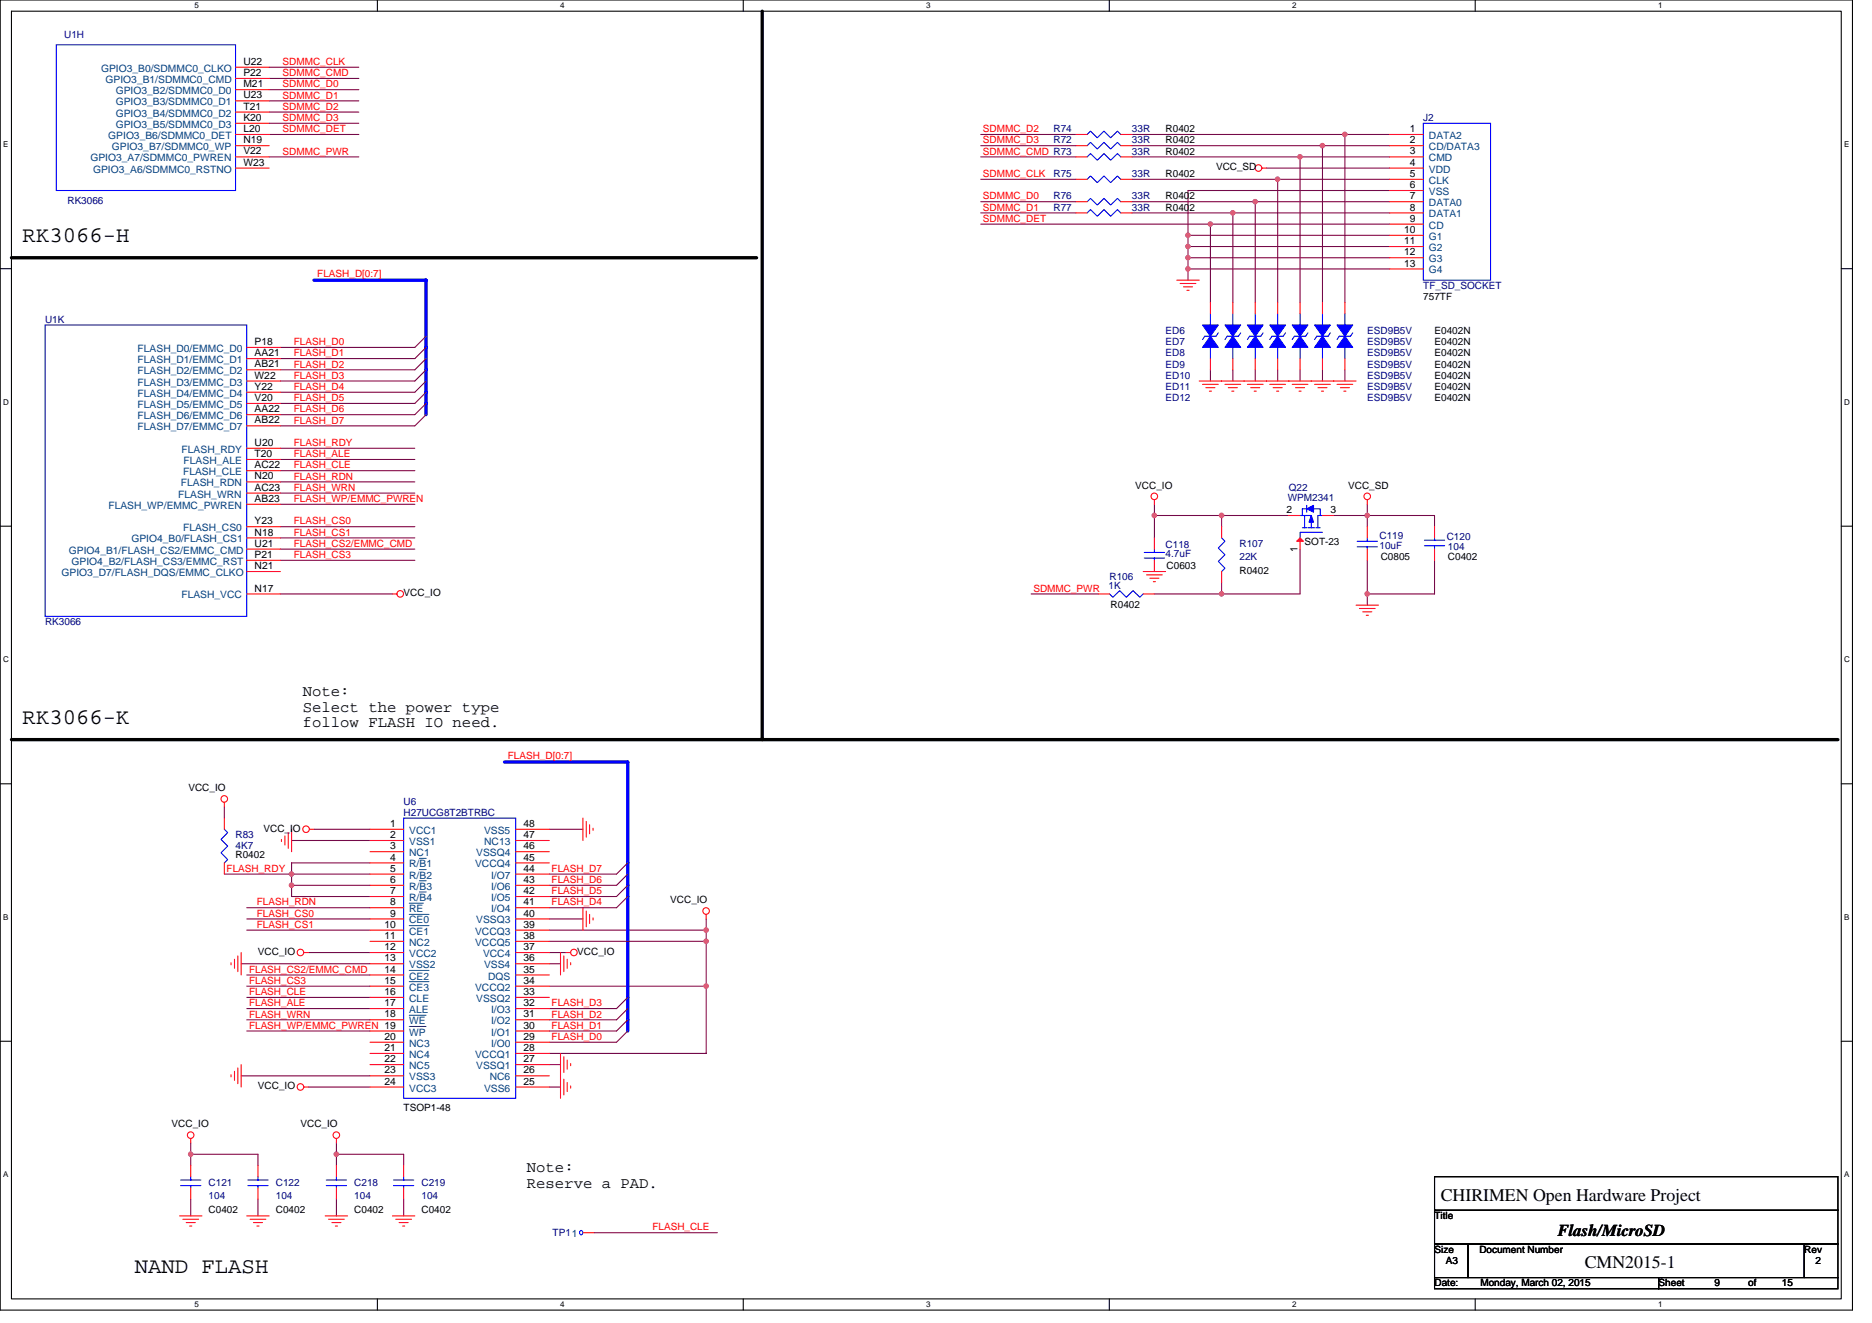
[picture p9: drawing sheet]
<svg xmlns="http://www.w3.org/2000/svg" width="297mm" height="210mm" viewBox="0 0 297 210" stroke-linecap="round" stroke-linejoin="round" font-family="sans-serif">
<path d="M0 0h293.9v207.9h-293.9zM1.8 1.8h290.4v204.3h-290.4z" fill="none" stroke="#000" stroke-width=".17"/>
<g fill="#fff">
<path d="M30.8 .2h.7v1.4h-.7z"/>
<path d="M30.8 206.3h.7v1.4h-.7z"/>
</g>
<path d="M59.9 0v1.8M59.9 206.1v1.8" fill="none" stroke="#000" stroke-width=".17"/>
<g fill="#fff">
<path d="M88.9 .2h.7v1.4h-.7z"/>
<path d="M88.9 206.3h.7v1.4h-.7z"/>
</g>
<path d="M117.9 0v1.8M117.9 206.1v1.8" fill="none" stroke="#000" stroke-width=".17"/>
<g fill="#fff">
<path d="M147 .2h.7v1.4h-.7z"/>
<path d="M147 206.3h.7v1.4h-.7z"/>
</g>
<path d="M176 0v1.8M176 206.1v1.8" fill="none" stroke="#000" stroke-width=".17"/>
<g fill="#fff">
<path d="M205 .2h.7v1.4h-.7z"/>
<path d="M205 206.3h.7v1.4h-.7z"/>
</g>
<path d="M234.1 0v1.8M234.1 206.1v1.8" fill="none" stroke="#000" stroke-width=".17"/>
<g fill="#fff">
<path d="M263.1 .2h.7v1.4h-.7z"/>
<path d="M263.1 206.3h.7v1.4h-.7z"/>
<path d="M.5 22.2h.8v1.4h-.8z"/>
<path d="M292.6 22.2h.9v1.4h-.9z"/>
<path d="M.5 63.1h.9v1.4h-.9z"/>
<path d="M292.6 63.1h.9v1.4h-.9z"/>
</g>
<path d="M0 42.6h1.8M292.2 42.6h1.7" fill="none" stroke="#000" stroke-width=".17"/>
<g fill="#fff">
<path d="M.5 103.9h.9v1.4h-.9z"/>
<path d="M292.6 103.9h.9v1.4h-.9z"/>
</g>
<path d="M0 83.5h1.8M292.2 83.5h1.7" fill="none" stroke="#000" stroke-width=".17"/>
<g fill="#fff">
<path d="M.5 144.8h.8v1.4h-.8z"/>
<path d="M292.6 144.8h.9v1.4h-.9z"/>
</g>
<path d="M0 124.4h1.8M292.2 124.4h1.7" fill="none" stroke="#000" stroke-width=".17"/>
<g fill="#fff">
<path d="M.5 185.6h.8v1.4h-.8z"/>
<path d="M292.6 185.6h.9v1.4h-.9z"/>
</g>
<path d="M0 165.2h1.8M292.2 165.2h1.7M227.6 186.7h64v5.3h-64zM227.6 192h64v5.4h-64zM227.6 197.4h5.4v5.3h-5.4zM233 197.4h53.3v5.3h-53.3zM286.3 197.4h5.3v5.3h-5.3zM227.6 202.7h35.6v1.8h-35.6zM263.2 202.7h28.4v1.8h-28.4z" fill="none" stroke="#000" stroke-width=".17"/>
<path d="M120.9 1.8v115.5M1.8 40.9h118.3M1.8 117.3h289.8" fill="none" stroke="#000" stroke-width=".53"/>
<g fill="none" stroke="#800040" stroke-width=".17">
<path d="M42.7 16h14.2M42.7 19.6h14.2M42.7 17.8h14.2M42.7 12.4h14.2M42.7 10.7h14.2M42.7 14.2h14.2M42.7 21.3h14.2M42.7 24.9h14.2M155.6 24.9h15.1M155.6 23.1h15.1M155.6 21.3h15.1M155.6 33.8h15.1"/>
<path d="M155.6 32h15.1M155.6 28.4h15.1M179.6 33.8h40.9M179.6 24.9h40.9M179.6 21.3h40.9M179.6 28.4h23.1v19.6M188.5 39.1h32M188.5 37.3h32M192.1 35.6v12.4M195.6 33.8v14.2M199.2 32v16M201 26.7h19.5"/>
<path d="M202.7 28.4h17.8M206.3 24.9v23.1M209.8 23.1v24.9M213.4 21.3v26.7M220.5 23.1h-40.9M220.5 32h-40.9M220.5 35.6h-64.9M220.5 30.2h-32v14.2M67.6 53.3l-1.8 1.8h-21.3M67.6 55.1l-1.8 1.8h-21.3M67.6 56.9l-1.8 1.8h-21.3M67.6 58.7l-1.8 1.8h-21.3"/>
<path d="M188.5 40.9h32M188.5 42.7h32M192.1 58.7v1.8M195.6 58.7v1.8M199.2 58.7v1.8M202.7 58.7v1.8M206.3 58.7v1.8M209.8 58.7v1.8M213.4 58.7v1.8M44.5 76.5h21.3M44.5 71.1h21.3M44.5 78.2h21.3"/>
<path d="M44.5 74.7h21.3M44.5 72.9h21.3M67.6 60.5l-1.8 1.7h-21.3M67.6 62.2l-1.8 1.8h-21.3M67.6 64l-1.8 1.8h-21.3M67.6 65.8l-1.8 1.8h-21.3M44.5 94.2h17.8M44.5 80h21.3M44.5 83.6h21.3M44.5 85.3h21.3M44.5 87.1h21.3M44.5 88.9h21.3"/>
<path d="M163.6 94.2h10.7M183.2 81.8h10.6v1.8M183.2 80v5.3M193.8 81.8h10.7M193.8 92.5v1.7h-10.6M206.3 87.1v7.1h-12.5M211.6 81.8h16v1.8M217 80v3.6M217 88.9v7.1M227.6 88.9v5.3h-10.6M35.6 138.7h10.7v3.5h12.4M35.6 128v1.8"/>
<path d="M46.3 133.4h12.4M49.8 131.6h8.9M58.7 136.9h-12.4v1.8h12.4M87.2 131.6h5.3M99.6 136.9l-1.8 1.8h-10.6M99.6 138.7l-1.8 1.8h-10.6M38.3 152.9h20.4M39.2 154.7h19.5M39.2 147.6h19.5M39.2 156.5h19.5M39.2 144h19.5M39.2 145.8h19.5"/>
<path d="M39.2 158.2h19.5M46.3 140.5h12.4M48.9 151.1h9.8M87.2 156.5h24.9M87.2 145.8h5.3M87.2 152.9h1.7M87.2 151.1h2.6M87.2 147.6h24.9M87.2 149.4h24.9M99.6 140.5l-1.8 1.7h-10.6M99.6 142.2l-1.8 1.8h-10.6M99.6 158.2l-1.8 1.8h-10.6"/>
<path d="M112.1 145.8v21.3h-24.9M38.3 170.7h20.4M39.2 161.8h19.5M39.2 160h19.5M39.2 163.6h19.5M48.9 172.5h9.8M87.2 172.5h1.7M87.2 168.9h1.7M99.6 163.6l-1.8 1.8h-10.6M99.6 160l-1.8 1.8h-10.6M99.6 161.8l-1.8 1.8h-10.6M30.3 190.2v2.7"/>
<path d="M30.3 183.1h10.6v1.8M30.3 181.4v3.5M40.9 190.2v2.7M53.4 183.1h10.6v1.8M53.4 181.4v3.5M53.4 190.2v2.7M64 190.2v2.7M94.3 195.6h19.5"/>
</g>
<g fill="#f0f" stroke="#f0f" stroke-width=".17">
<circle cx="188.5" cy="39.1" r=".35"/>
<circle cx="192.1" cy="35.5" r=".35"/>
<circle cx="199.2" cy="32" r=".35"/>
<circle cx="202.7" cy="28.4" r=".35"/>
<circle cx="206.3" cy="24.9" r=".35"/>
<circle cx="209.8" cy="23.1" r=".35"/>
<circle cx="188.5" cy="37.3" r=".35"/>
<circle cx="188.5" cy="42.7" r=".35"/>
<circle cx="188.5" cy="40.9" r=".35"/>
<circle cx="112" cy="147.6" r=".35"/>
<circle cx="46.3" cy="138.7" r=".35"/>
<circle cx="46.3" cy="140.4" r=".35"/>
<circle cx="216.9" cy="94.2" r=".35"/>
<circle cx="216.9" cy="81.8" r=".35"/>
<circle cx="193.8" cy="81.8" r=".35"/>
<circle cx="193.8" cy="94.2" r=".35"/>
<circle cx="195.6" cy="33.8" r=".35"/>
<circle cx="213.4" cy="21.3" r=".35"/>
<circle cx="112" cy="149.3" r=".35"/>
<circle cx="30.3" cy="183.1" r=".35"/>
<circle cx="53.4" cy="183.1" r=".35"/>
<circle cx="112" cy="156.5" r=".35"/>
<circle cx="183.2" cy="81.8" r=".35"/>
</g>
<path d="M49.8 44.4h17.8v21.4M80 120.9h19.6v42.7" fill="none" stroke="#00f" stroke-width=".53"/>
<g fill="none" stroke="#f00" stroke-width=".17">
<path d="M37.4 10.7h5.3M37.4 12.4h5.3M37.4 14.2h5.3M37.4 16h5.3M37.4 17.8h5.3M37.4 19.6h5.3M37.4 23.1h5.3M37.4 24.9h5.3M37.4 21.3h5.3M37.4 26.7h5.3M170.7 33.8h1.8M170.7 23.1h1.8"/>
<path d="M170.7 24.9h1.8M170.7 21.3h1.8M170.7 28.4h1.8M170.7 32h1.8M177.8 33.8h1.8M177.8 23.1h1.8M177.8 24.9h1.8M177.8 21.3h1.8M177.8 28.4h1.8M177.8 32h1.8M200.2 26.7h.8M220.5 33.8h5.3"/>
<path d="M220.5 23.1h5.3M220.5 24.9h5.3M220.5 21.3h5.3M220.5 26.7h5.3M220.5 28.4h5.3M220.5 30.2h5.3M220.5 32h5.3M220.5 35.6h5.3M220.5 37.3h5.3M220.5 39.1h5.3M39.2 55.1h5.3M39.2 56.9h5.3"/>
<path d="M39.2 58.7h5.3M186.7 44.4h3.6M187.3 45h2.5M187.8 45.5h1.4M188.3 46.1h.4M192.1 48v1.8M192.1 56.9v1.8M195.6 48v1.8M195.6 56.9v1.8M199.2 48v1.8M199.2 56.9v1.8M202.7 48v1.8"/>
<path d="M202.7 56.9v1.8M206.3 48v1.8M206.3 56.9v1.8M209.8 48v1.8M209.8 56.9v1.8M213.4 48v1.8M213.4 56.9v1.8M220.5 40.9h5.3M220.5 42.7h5.3M39.2 60.5h5.3M39.2 62.2h5.3M39.2 64h5.3"/>
<path d="M39.2 65.8h5.3M39.2 67.6h5.3M39.2 71.1h5.3M39.2 72.9h5.3M39.2 74.7h5.3M39.2 76.5h5.3M39.2 78.2h5.3M183.2 79.3v.7M190.3 60.5h24.9M190.8 61h2.5M191.3 61.5h1.5M191.9 62.1h.3"/>
<path d="M194.4 61h2.5M194.9 61.5h1.4M195.4 62.1h.4M197.9 61h2.5M198.5 61.5h1.4M199 62.1h.3M201.5 61h2.5M202 61.5h1.5M202.6 62.1h.3M205 61h2.5M205.6 61.5h1.4M206.1 62.1h.4"/>
<path d="M208.6 61h2.5M209.1 61.5h1.5M209.7 62.1h.3M212.1 61h2.5M212.7 61.5h1.4M213.2 62.1h.4M217 79.3v.7M39.2 94.2h5.3M39.2 80h5.3M39.2 83.6h5.3M39.2 85.3h5.3M39.2 87.1h5.3"/>
<path d="M39.2 88.9h5.3M39.2 90.7h5.3M62.3 94.2h.7M174.3 94.2h1.8M181.4 90.7h3.6M181.4 94.2h1.8M181.9 91.2h2.5M182.5 91.7h1.4M183 92.3h.3M183.2 85.3v1.8M183.2 88.9v1.8M193.8 83.6v1.7"/>
<path d="M193.8 90.7v1.8M204.5 81.8h1.8M206.3 85.3v1.8M209.8 81.8h1.8M215.2 96h3.5M215.7 96.5h2.5M216.2 97.1h1.5M216.8 97.6h.3M217 83.6v1.7M217 87.1v1.8M227.6 83.6v1.7M227.6 87.1v1.8"/>
<path d="M35.6 127.3v.7M35.6 129.8v1.8M35.6 136.9v1.8M44.7 133.2v.3M45.2 132.6v1.5M45.7 132.1v2.5M46.3 131.6v3.5M49.1 131.6h.7M58.7 131.6h5.3M58.7 133.3h5.3M58.7 135.1h5.3M58.7 136.9h5.3"/>
<path d="M58.7 138.7h5.3M81.8 131.6h5.4M81.8 133.3h5.4M81.8 135.1h5.4M81.8 136.9h5.4M81.8 138.7h5.4M92.5 129.8v3.5M93 130.3v2.5M93.6 130.9v1.4M94.1 131.4v.3M36.7 152.7v.4M37.2 152.2v1.4"/>
<path d="M37.7 151.7v2.5M38.3 151.1v3.6M48.2 151.1h.7M58.7 140.5h5.3M58.7 142.2h5.3M58.7 144h5.3M58.7 145.8h5.3M58.7 147.6h5.3M58.7 149.4h5.3M58.7 151.1h5.3M58.7 152.9h5.3M58.7 154.7h5.3"/>
<path d="M58.7 156.5h5.3M58.7 158.2h5.3M81.8 140.5h5.4M81.8 142.2h5.4M81.8 144h5.4M81.8 145.8h5.4M81.8 147.6h5.4M81.8 149.4h5.4M81.8 151.1h5.4M81.8 152.9h5.4M81.8 154.7h5.4M81.8 156.5h5.4"/>
<path d="M81.8 158.2h5.4M88.9 151.1v3.6M89.5 151.7v2.5M89.8 151.1h.7M90 152.2v1.4M90.5 152.7v.4M92.5 144v3.6M93 144.5v2.5M93.6 145.1v1.4M94.1 145.6v.4M112.1 145.1v.7M36.7 170.5v.4"/>
<path d="M37.2 170v1.4M37.7 169.4v2.5M38.3 168.9v3.6M48.2 172.5h.7M58.7 160h5.3M58.7 161.8h5.3M58.7 163.6h5.3M58.7 165.4h5.3M58.7 167.1h5.3M58.7 168.9h5.3M58.7 170.7h5.3M58.7 172.5h5.3"/>
<path d="M81.8 160h5.4M81.8 161.8h5.4M81.8 163.6h5.4M81.8 165.4h5.4M81.8 167.1h5.4M81.8 168.9h5.4M81.8 170.7h5.4M81.8 172.5h5.4M88.9 167.1v7.1M89.5 171.2v2.5M89.5 167.7v2.5M90 171.7v1.5"/>
<path d="M90 168.2v1.4M90.5 172.3v.3M90.5 168.7v.4M28.5 192.9h3.5M29 193.4h2.5M29.5 194h1.5M30.1 194.5h.3M30.3 180.6v.8M30.3 184.9v1.8M30.3 188.5v1.7M39.2 192.9h3.5M39.7 193.4h2.5"/>
<path d="M40.2 194h1.5M40.8 194.5h.3M40.9 184.9v1.8M40.9 188.5v1.7M51.6 192.9h3.6M52.1 193.4h2.5M52.7 194h1.4M53.2 194.5h.3M53.4 180.6v.8M53.4 184.9v1.8M53.4 188.5v1.7M62.3 192.9h3.5"/>
<path d="M62.8 193.4h2.5M63.3 194h1.5M63.9 194.5h.3M64 184.9v1.8M64 188.5v1.7M92.5 195.6h1.8"/>
<circle cx="199.7" cy="26.7" r=".52"/>
<circle cx="183.2" cy="78.8" r=".52"/>
<circle cx="216.9" cy="78.8" r=".52"/>
<circle cx="63.5" cy="94.2" r=".52"/>
<circle cx="35.6" cy="126.8" r=".52"/>
<circle cx="48.6" cy="131.6" r=".52"/>
<circle cx="47.7" cy="151.1" r=".52"/>
<circle cx="91.1" cy="151.1" r=".52"/>
<circle cx="112" cy="144.5" r=".52"/>
<circle cx="47.7" cy="172.5" r=".52"/>
<circle cx="30.3" cy="180.1" r=".52"/>
<circle cx="53.4" cy="180.1" r=".52"/>
</g>
<g fill="none" stroke="#00f" stroke-width=".17">
<path d="M8.9 7.1h28.5v23.1h-28.5zM225.8 19.6h10.7v24.8h-10.7zM172.5 33.8l.5-.5 1.1 1 1.1-1 1 1 1.1-1 .5 .5M172.5 23.1l.5-.5 1.1 1 1.1-1 1 1 1.1-1 .5 .5M172.5 24.9l.5-.5 1.1 1 1.1-1 1 1 1.1-1 .5 .5M172.5 21.3l.5-.5 1.1 1.1 1.1-1.1 1 1.1 1.1-1.1 .5 .5M172.5 32l.5-.5 1.1 1 1.1-1 1 1 1.1-1 .5 .5M172.5 28.4l.5-.5 1.1 1.1 1.1-1.1 1 1.1 1.1-1.1 .5 .5M7.2 51.6h32v46.2h-32zM192.1 49.8v1.8M192.1 55.1v1.8M193.3 52.8l-.3 .5h-1.8l-.4 .6"/>
<path d="M195.6 49.8v1.8M195.6 55.1v1.8M196.9 52.8l-.4 .5h-1.8l-.3 .6M199.2 49.8v1.8M199.2 55.1v1.8M200.4 52.8l-.3 .5h-1.8l-.4 .6M202.7 49.8v1.8M202.7 55.1v1.8M204 52.8l-.4 .5h-1.8l-.3 .6M206.3 49.8v1.8M206.3 55.1v1.8M207.5 52.8l-.3 .5h-1.8l-.4 .6"/>
<path d="M209.8 49.8v1.8M209.8 55.1v1.8M211.1 52.8l-.4 .5h-1.7l-.4 .6M213.4 49.8v1.8M213.4 55.1v1.8M214.6 52.8l-.3 .5h-1.8l-.4 .6M176.1 94.2l.5 .6 1.1-1.1 1 1.1 1.1-1.1 1.1 1.1 .5-.6M181.6 87.7h3.2M181.6 88.5h3.2M183.2 87.1v.6M183.2 88.5v.4M193.8 85.3l.6 .6-1.1 1.1 1.1 1-1.1 1.1 1.1 1-.6 .6"/>
<path d="M206.6 83.7h.7M207 81.8v1.9M207.3 80.7h-.7v1.1M207.3 80.2v1.1M207.5 83.7h1.1M208.1 81.8h-1.8h1.8v.7M208.1 82.7v1M208.4 80.7h1.1v1.1M208.8 83.7h.7M209.8 84.5h-3.5v.8M209.8 81.8h-.7v1.9M215.3 85.9h3.3"/>
<path d="M215.3 86.8h3.3M217 85.3v.6M217 86.8v.3M226 86.6h3.2M226 85.7h3.2M227.6 85.3v.4M227.6 86.6v.5M35.6 131.6l.5 .5-1 1.1 1 1-1 1.1 1 1.1-.5 .5M64 129.8h17.8v44.4h-17.8zM28.7 187.2h3.2M28.7 188.1h3.2M30.3 186.7v.5"/>
<path d="M30.3 188.1v.4M39.3 187.2h3.2M39.3 188.1h3.2M40.9 186.7v.5M40.9 188.1v.4M51.8 187.2h3.2M51.8 188.1h3.2M53.4 186.7v.5M53.4 188.1v.4M62.4 187.2h3.3M62.4 188.1h3.3M64 186.7v.5"/>
<path d="M64 188.1v.4M92.1 195.3a.31 .31 0 0 1 .4 .3 .31 .31 0 0 1-.4 .3 .43 .43 0 0 1 0-.6z"/>
</g>
<g fill="#00f" stroke="#00f" stroke-width=".17">
<path d="M194.4 51.6h2.5l-1.3 1.7z"/>
<path d="M195.6 53.3l1.3 1.8h-2.5z"/>
<path d="M205 51.6h2.5l-1.2 1.7z"/>
<path d="M206.3 53.3l1.2 1.8h-2.5z"/>
<path d="M197.9 51.6h2.5l-1.2 1.7z"/>
<path d="M199.2 53.3l1.2 1.8h-2.5z"/>
<path d="M190.8 51.6h2.5l-1.2 1.7z"/>
<path d="M192.1 53.3l1.2 1.8h-2.5z"/>
<path d="M208.1 81.8l.3 1h-.7z"/>
<path d="M207.3 80.7l1.1-.5v1.1z"/>
<path d="M208.6 51.6h2.5l-1.3 1.7z"/>
<path d="M209.8 53.3l1.3 1.8h-2.5z"/>
<path d="M201.5 51.6h2.5l-1.3 1.7z"/>
<path d="M202.7 53.3l1.3 1.8h-2.5z"/>
<path d="M212.1 51.6h2.5l-1.2 1.7z"/>
<path d="M213.4 53.3l1.2 1.8h-2.5z"/>
</g>
<path d="M66.5 136.2h1.1M66.5 138h1.1M66.5 139.7h1.1M64.9 143.3h2.3M64.9 145.1h3.2M64.9 146.9h3.2M64.9 154h3.2M64.9 155.7h3.2M66.5 141.5h1.1M64.9 161.1h2.7M64.9 162.9h2.7" fill="none" stroke="#004080" stroke-width=".16"/>
<path d="M205.8 85.9l.5-.6 .5 .6z" fill="#f00" stroke="#f00" stroke-width=".17"/>
<g font-size="3.5">
<text x="3.6" y="38.4">RK3066-H</text>
<text x="3.6" y="114.8">RK3066-K</text>
<text x="21.4" y="202">NAND FLASH</text>
</g>
<g font-size="2.8">
<text x="228.6" y="190.5">CHIRIMEN Open Hardware Project</text>
<text x="251.5" y="201.1">CMN2015-1</text>
</g>
<text font-size="2.6" x="247.2" y="196.2">Flash/MicroSD</text>
<g font-size="2.5">
<text x="48" y="110.4">Note:</text>
<text x="48" y="112.9">Select the power type</text>
<text x="48" y="115.4">follow FLASH IO need.</text>
<text x="83.6" y="186">Note:</text>
<text x="83.6" y="188.5">Reserve a PAD.</text>
</g>
<g font-size="1.6" fill="#000080">
<text x="10.2" y="6">U1H</text>
<text x="167.2" y="22.8">R72</text>
<text x="167.2" y="21">R74</text>
<text x="179.6" y="22.8">33R</text>
<text x="179.6" y="21">33R</text>
<text x="225.8" y="19.2">J2</text>
<text x="167.2" y="28.1">R75</text>
<text x="179.6" y="24.5">33R</text>
<text x="179.6" y="28.1">33R</text>
<text x="10.7" y="32.4">RK3066</text>
<text x="167.2" y="33.4">R77</text>
<text x="167.2" y="31.6">R76</text>
<text x="179.6" y="33.4">33R</text>
<text x="179.6" y="31.6">33R</text>
<text x="225.8" y="45.9">TF_SD_SOCKET</text>
<text x="7.2" y="51.2">U1K</text>
<text x="185" y="53">ED6</text>
<text x="217" y="53">ESD9B5V</text>
<text x="185" y="54.8">ED7</text>
<text x="185" y="56.5">ED8</text>
<text x="185" y="58.3">ED9</text>
<text x="217" y="54.8">ESD9B5V</text>
<text x="217" y="56.5">ESD9B5V</text>
<text x="217" y="58.3">ESD9B5V</text>
<text x="185" y="60.1">ED10</text>
<text x="185" y="61.9">ED11</text>
<text x="185" y="63.6">ED12</text>
<text x="217" y="60.1">ESD9B5V</text>
<text x="217" y="61.9">ESD9B5V</text>
<text x="217" y="63.6">ESD9B5V</text>
<text x="204.5" y="77.9">Q22</text>
<text x="204.3" y="79.5">WPM2341</text>
<text x="185" y="86.9">C118</text>
<text x="185" y="88.4">4.7uF</text>
<text x="196.7" y="86.8">R107</text>
<text x="196.7" y="88.9">22K</text>
<text x="218.9" y="85.5">C119</text>
<text x="218.9" y="87.1">10uF</text>
<text x="229.6" y="85.7">C120</text>
<text x="229.8" y="87.3">104</text>
<text x="175.9" y="93.5">1K</text>
<text x="176.1" y="92.1">R106</text>
<text x="7.2" y="99.2">RK3066</text>
<text x="64" y="127.7">U6</text>
<text x="64" y="129.4">H27UCG8T2BTRBC</text>
<text x="37.4" y="133">R83</text>
<text x="37.4" y="134.8">4K7</text>
<text x="33.1" y="188.1">C121</text>
<text x="33.1" y="190.2">104</text>
<text x="43.8" y="188.1">C122</text>
<text x="43.8" y="190.2">104</text>
<text x="56.2" y="188.1">C218</text>
<text x="56.2" y="190.2">104</text>
<text x="66.9" y="188.1">C219</text>
<text x="66.9" y="190.2">104</text>
<text x="87.7" y="196.1">TP11</text>
</g>
<g font-size="1.6" fill="#004080">
<text x="16" y="11.4">GPIO3_B0/SDMMC0_CLKO</text>
<text x="16.8" y="13.2">GPIO3_B1/SDMMC0_CMD</text>
<text x="18.4" y="14.9">GPIO3_B2/SDMMC0_D0</text>
<text x="18.4" y="16.7">GPIO3_B3/SDMMC0_D1</text>
<text x="17.2" y="22.1">GPIO3_B6/SDMMC0_DET</text>
<text x="17.8" y="23.8">GPIO3_B7/SDMMC0_WP</text>
<text x="18.4" y="18.5">GPIO3_B4/SDMMC0_D2</text>
<text x="18.4" y="20.3">GPIO3_B5/SDMMC0_D3</text>
<text x="226.7" y="23.8">CD/DATA3</text>
<text x="226.7" y="22.1">DATA2</text>
<text x="14.3" y="25.6">GPIO3_A7/SDMMC0_PWREN</text>
<text x="14.8" y="27.4">GPIO3_A6/SDMMC0_RSTNO</text>
<text x="226.7" y="25.6">CMD</text>
<text x="226.7" y="27.4">VDD</text>
<text x="226.7" y="29.2">CLK</text>
<text x="226.7" y="30.9">VSS</text>
<text x="226.7" y="32.7">DATA0</text>
<text x="226.7" y="34.5">DATA1</text>
<text x="226.7" y="36.3">CD</text>
<text x="226.7" y="38.1">G1</text>
<text x="226.7" y="39.8">G2</text>
<text x="226.7" y="41.6">G3</text>
<text x="226.7" y="43.4">G4</text>
<text x="21.8" y="55.8">FLASH_D0/EMMC_D0</text>
<text x="21.8" y="57.6">FLASH_D1/EMMC_D1</text>
<text x="21.8" y="59.4">FLASH_D2/EMMC_D2</text>
<text x="21.8" y="61.2">FLASH_D3/EMMC_D3</text>
<text x="21.8" y="62.9">FLASH_D4/EMMC_D4</text>
<text x="21.8" y="64.7">FLASH_D5/EMMC_D5</text>
<text x="21.8" y="66.5">FLASH_D6/EMMC_D6</text>
<text x="21.8" y="68.3">FLASH_D7/EMMC_D7</text>
<text x="28.8" y="71.8">FLASH_RDY</text>
<text x="28.7" y="77.2">FLASH_RDN</text>
<text x="29.1" y="75.4">FLASH_CLE</text>
<text x="29.1" y="73.6">FLASH_ALE</text>
<text x="17.2" y="80.7">FLASH_WP/EMMC_PWREN</text>
<text x="28.3" y="79">FLASH_WRN</text>
<text x="10.9" y="87.8">GPIO4_B1/FLASH_CS2/EMMC_CMD</text>
<text x="11.4" y="89.6">GPIO4_B2/FLASH_CS3/EMMC_RST</text>
<text x="20.8" y="86.1">GPIO4_B0/FLASH_CS1</text>
<text x="29.1" y="84.3">FLASH_CS0</text>
<text x="9.8" y="91.4">GPIO3_D7/FLASH_DQS/EMMC_CLKO</text>
<text x="28.8" y="95">FLASH_VCC</text>
<text x="64.9" y="132.3">VCC1</text>
<text x="64.9" y="134.1">VSS1</text>
<text x="64.9" y="135.8">NC1</text>
<text x="64.9" y="137.6">R/B1</text>
<text x="75.4" y="137.6">VCCQ4</text>
<text x="75.6" y="135.8">VSSQ4</text>
<text x="76.8" y="132.3">VSS5</text>
<text x="76.8" y="134.1">NC13</text>
<text x="64.9" y="139.4">R/B2</text>
<text x="64.9" y="141.2">R/B3</text>
<text x="64.9" y="143">R/B4</text>
<text x="77.9" y="143">I/O5</text>
<text x="77.9" y="141.2">I/O6</text>
<text x="77.9" y="139.4">I/O7</text>
<text x="64.9" y="144.7">RE</text>
<text x="64.9" y="146.5">CE0</text>
<text x="64.9" y="148.3">CE1</text>
<text x="75.4" y="148.3">VCCQ3</text>
<text x="75.6" y="146.5">VSSQ3</text>
<text x="77.9" y="144.7">I/O4</text>
<text x="64.9" y="150.1">NC2</text>
<text x="64.9" y="151.8">VCC2</text>
<text x="64.9" y="153.6">VSS2</text>
<text x="64.9" y="155.4">CE2</text>
<text x="75.4" y="150.1">VCCQ5</text>
<text x="76.6" y="151.8">VCC4</text>
<text x="76.8" y="153.6">VSS4</text>
<text x="77.4" y="155.4">DQS</text>
<text x="64.9" y="157.2">CE3</text>
<text x="64.9" y="159">CLE</text>
<text x="64.9" y="160.7">ALE</text>
<text x="75.4" y="157.2">VCCQ2</text>
<text x="75.6" y="159">VSSQ2</text>
<text x="77.9" y="160.7">I/O3</text>
<text x="64.9" y="162.5">WE</text>
<text x="64.9" y="164.3">WP</text>
<text x="64.9" y="166.1">NC3</text>
<text x="64.9" y="167.9">NC4</text>
<text x="75.4" y="167.9">VCCQ1</text>
<text x="77.9" y="166.1">I/O0</text>
<text x="77.9" y="164.3">I/O1</text>
<text x="77.9" y="162.5">I/O2</text>
<text x="64.9" y="169.6">NC5</text>
<text x="64.9" y="171.4">VSS3</text>
<text x="64.9" y="173.2">VCC3</text>
<text x="75.6" y="169.6">VSSQ1</text>
<text x="76.8" y="173.2">VSS6</text>
<text x="77.7" y="171.4">NC6</text>
</g>
<g font-size="1.6">
<text x="38.6" y="10.3">U22</text>
<text x="38.6" y="13.8">M21</text>
<text x="38.6" y="15.6">U23</text>
<text x="38.6" y="17.4">T21</text>
<text x="38.6" y="12.1">P22</text>
<text x="38.6" y="22.7">N19</text>
<text x="38.6" y="21">L20</text>
<text x="38.6" y="19.2">K20</text>
<text x="185" y="22.8">R0402</text>
<text x="185" y="21">R0402</text>
<text x="223.7" y="22.7">2</text>
<text x="223.7" y="21">1</text>
<text x="38.6" y="26.3">W23</text>
<text x="38.6" y="24.5">V22</text>
<text x="185" y="24.5">R0402</text>
<text x="185" y="28.1">R0402</text>
<text x="193" y="27">VCC_SD</text>
<text x="223.7" y="24.5">3</text>
<text x="223.7" y="26.3">4</text>
<text x="223.7" y="28.1">5</text>
<text x="223.7" y="29.8">6</text>
<text x="185" y="33.4">R0402</text>
<text x="185" y="31.6">R0402</text>
<text x="223.7" y="31.6">7</text>
<text x="223.7" y="33.4">8</text>
<text x="223.7" y="35.2">9</text>
<text x="222.8" y="37">10</text>
<text x="222.8" y="38.7">11</text>
<text x="222.8" y="40.5">12</text>
<text x="222.8" y="42.3">13</text>
<text x="225.8" y="47.6">757TF</text>
<text x="227.6" y="53">E0402N</text>
<text x="40.4" y="54.7">P18</text>
<text x="40.4" y="56.5">AA21</text>
<text x="40.4" y="58.3">AB21</text>
<text x="227.6" y="54.8">E0402N</text>
<text x="227.6" y="56.5">E0402N</text>
<text x="227.6" y="58.3">E0402N</text>
<text x="40.4" y="60.1">W22</text>
<text x="40.4" y="61.8">Y22</text>
<text x="40.4" y="63.6">V20</text>
<text x="40.4" y="65.4">AA22</text>
<text x="227.6" y="60.1">E0402N</text>
<text x="227.6" y="61.9">E0402N</text>
<text x="227.6" y="63.6">E0402N</text>
<text x="40.4" y="67.2">AB22</text>
<text x="40.4" y="70.7">U20</text>
<text x="40.4" y="77.9">AC23</text>
<text x="40.4" y="72.5">T20</text>
<text x="40.4" y="74.3">AC22</text>
<text x="40.4" y="76.1">N20</text>
<text x="180.1" y="77.5">VCC_IO</text>
<text x="213.9" y="77.5">VCC_SD</text>
<text x="40.4" y="83.2">Y23</text>
<text x="40.4" y="79.6">AB23</text>
<text x="204.1" y="81.4">2</text>
<text x="211.1" y="81.4">3</text>
<text x="40.4" y="85">N18</text>
<text x="40.4" y="88.5">P21</text>
<text x="40.4" y="86.7">U21</text>
<text x="205.9" y="87.5" transform="rotate(-90 205.9 87.5)">1</text>
<text x="207" y="86.4">SOT-23</text>
<text x="219.1" y="88.9">C0805</text>
<text x="229.8" y="88.9">C0402</text>
<text x="40.4" y="93.9">N17</text>
<text x="40.4" y="90.3">N21</text>
<text x="64" y="94.6">VCC_IO</text>
<text x="185.1" y="90.3">C0603</text>
<text x="196.7" y="91">R0402</text>
<text x="176.2" y="96.5">R0402</text>
<text x="29.9" y="125.5">VCC_IO</text>
<text x="41.8" y="131.9">VCC_IO</text>
<text x="61.9" y="131.2">1</text>
<text x="83.1" y="131.2">48</text>
<text x="37.4" y="136.2">R0402</text>
<text x="61.9" y="133">2</text>
<text x="61.9" y="134.7">3</text>
<text x="61.9" y="136.5">4</text>
<text x="83.1" y="133">47</text>
<text x="83.1" y="134.7">46</text>
<text x="83.1" y="136.5">45</text>
<text x="61.9" y="138.3">5</text>
<text x="61.9" y="140.1">6</text>
<text x="61.9" y="141.9">7</text>
<text x="61.9" y="143.6">8</text>
<text x="83.1" y="143.6">41</text>
<text x="83.1" y="141.9">42</text>
<text x="83.1" y="140.1">43</text>
<text x="83.1" y="138.3">44</text>
<text x="106.4" y="143.3">VCC_IO</text>
<text x="61" y="149">11</text>
<text x="61" y="147.2">10</text>
<text x="61.9" y="145.4">9</text>
<text x="83.1" y="145.4">40</text>
<text x="83.1" y="149">38</text>
<text x="83.1" y="147.2">39</text>
<text x="40.9" y="151.5">VCC_IO</text>
<text x="61" y="150.7">12</text>
<text x="61" y="152.5">13</text>
<text x="61" y="154.3">14</text>
<text x="83.1" y="152.5">36</text>
<text x="83.1" y="150.7">37</text>
<text x="83.1" y="154.3">35</text>
<text x="91.6" y="151.5">VCC_IO</text>
<text x="61" y="157.9">16</text>
<text x="61" y="159.6">17</text>
<text x="61" y="156.1">15</text>
<text x="61" y="161.4">18</text>
<text x="83.1" y="157.9">33</text>
<text x="83.1" y="161.4">31</text>
<text x="83.1" y="159.6">32</text>
<text x="83.1" y="156.1">34</text>
<text x="61" y="165">20</text>
<text x="61" y="166.8">21</text>
<text x="83.1" y="165">29</text>
<text x="83.1" y="163.2">30</text>
<text x="83.1" y="166.8">28</text>
<text x="40.9" y="172.8">VCC_IO</text>
<text x="61" y="168.5">22</text>
<text x="61" y="170.3">23</text>
<text x="61" y="172.1">24</text>
<text x="83.1" y="172.1">25</text>
<text x="83.1" y="168.5">27</text>
<text x="83.1" y="170.3">26</text>
<text x="27.2" y="178.9">VCC_IO</text>
<text x="47.7" y="178.9">VCC_IO</text>
<text x="64" y="176.2">TSOP1-48</text>
<text x="33.1" y="192.4">C0402</text>
<text x="43.8" y="192.4">C0402</text>
<text x="56.2" y="192.4">C0402</text>
<text x="66.9" y="192.4">C0402</text>
<text x="227.6" y="193.4">Title</text>
<text x="227.6" y="198.8">Size</text>
<text x="229.4" y="200.6">A3</text>
<text x="234.7" y="198.8">Document Number</text>
<text x="286.3" y="198.8">Rev</text>
<text x="288.1" y="200.6">2</text>
<text x="227.6" y="204.1">Date:</text>
<text x="234.9" y="204.1">Monday, March 02, 2015</text>
<text x="263.2" y="204.1">Sheet</text>
<text x="272.1" y="204.1">9</text>
<text x="277.4" y="204.1">of</text>
<text x="282.7" y="204.1">15</text>
</g>
<g font-size="1.6" fill="#f00">
<text x="44.8" y="10.3">SDMMC_CLK</text>
<text x="44.8" y="13.9">SDMMC_D0</text>
<text x="44.8" y="15.6">SDMMC_D1</text>
<text x="44.8" y="17.4">SDMMC_D2</text>
<text x="44.8" y="12.1">SDMMC_CMD</text>
<text x="44.8" y="19.2">SDMMC_D3</text>
<text x="44.8" y="21">SDMMC_DET</text>
<text x="156" y="22.8">SDMMC_D3</text>
<text x="156" y="21">SDMMC_D2</text>
<text x="44.8" y="24.5">SDMMC_PWR</text>
<text x="156" y="24.5">SDMMC_CMD R73</text>
<text x="156" y="28.1">SDMMC_CLK</text>
<text x="156" y="33.4">SDMMC_D1</text>
<text x="156" y="31.6">SDMMC_D0</text>
<text x="156" y="35.2">SDMMC_DET</text>
<text x="50.4" y="43.9">FLASH_D[0:7]</text>
<text x="46.6" y="54.8">FLASH_D0</text>
<text x="46.6" y="56.5">FLASH_D1</text>
<text x="46.6" y="58.3">FLASH_D2</text>
<text x="46.6" y="60.1">FLASH_D3</text>
<text x="46.6" y="61.9">FLASH_D4</text>
<text x="46.6" y="63.6">FLASH_D5</text>
<text x="46.6" y="65.4">FLASH_D6</text>
<text x="46.6" y="67.2">FLASH_D7</text>
<text x="46.6" y="70.8">FLASH_RDY</text>
<text x="46.6" y="76.1">FLASH_RDN</text>
<text x="46.6" y="77.9">FLASH_WRN</text>
<text x="46.6" y="74.3">FLASH_CLE</text>
<text x="46.6" y="72.5">FLASH_ALE</text>
<text x="46.6" y="79.7">FLASH_WP/EMMC_PWREN</text>
<text x="46.6" y="83.2">FLASH_CS0</text>
<text x="46.6" y="85">FLASH_CS1</text>
<text x="46.6" y="86.8">FLASH_CS2/EMMC_CMD</text>
<text x="46.6" y="88.5">FLASH_CS3</text>
<text x="164" y="93.9">SDMMC_PWR</text>
<text x="80.6" y="120.4">FLASH_D[0:7]</text>
<text x="36" y="138.3">FLASH_RDY</text>
<text x="40.8" y="143.7">FLASH_RDN</text>
<text x="87.5" y="138.3">FLASH_D7</text>
<text x="87.5" y="143.7">FLASH_D4</text>
<text x="87.5" y="140.1">FLASH_D6</text>
<text x="87.5" y="141.9">FLASH_D5</text>
<text x="40.8" y="145.4">FLASH_CS0</text>
<text x="40.8" y="147.2">FLASH_CS1</text>
<text x="39.5" y="154.3">FLASH_CS2/EMMC_CMD</text>
<text x="39.5" y="156.1">FLASH_CS3</text>
<text x="39.5" y="161.4">FLASH_WRN</text>
<text x="39.5" y="157.9">FLASH_CLE</text>
<text x="39.5" y="159.7">FLASH_ALE</text>
<text x="87.5" y="161.4">FLASH_D2</text>
<text x="87.5" y="159.7">FLASH_D3</text>
<text x="39.5" y="163.2">FLASH_WP/EMMC_PWREN 19</text>
<text x="87.5" y="165">FLASH_D0</text>
<text x="87.5" y="163.2">FLASH_D1</text>
<text x="103.5" y="195.2">FLASH_CLE</text>
</g>
<g font-size="1.3">
<text x="30.8" y="1.3">5</text>
<text x="88.9" y="1.3">4</text>
<text x="147" y="1.3">3</text>
<text x="205" y="1.3">2</text>
<text x="263.1" y="1.3">1</text>
<text x=".5" y="23.3">E</text>
<text x="292.6" y="23.3">E</text>
<text x=".5" y="64.2">D</text>
<text x="292.6" y="64.2">D</text>
<text x=".5" y="105.1">C</text>
<text x="292.6" y="105.1">C</text>
<text x=".5" y="145.9">B</text>
<text x="292.6" y="145.9">B</text>
<text x=".5" y="186.8">A</text>
<text x="292.6" y="186.8">A</text>
<text x="30.8" y="207.4">5</text>
<text x="88.9" y="207.4">4</text>
<text x="147" y="207.4">3</text>
<text x="205" y="207.4">2</text>
<text x="263.1" y="207.4">1</text>
</g>
</svg>
